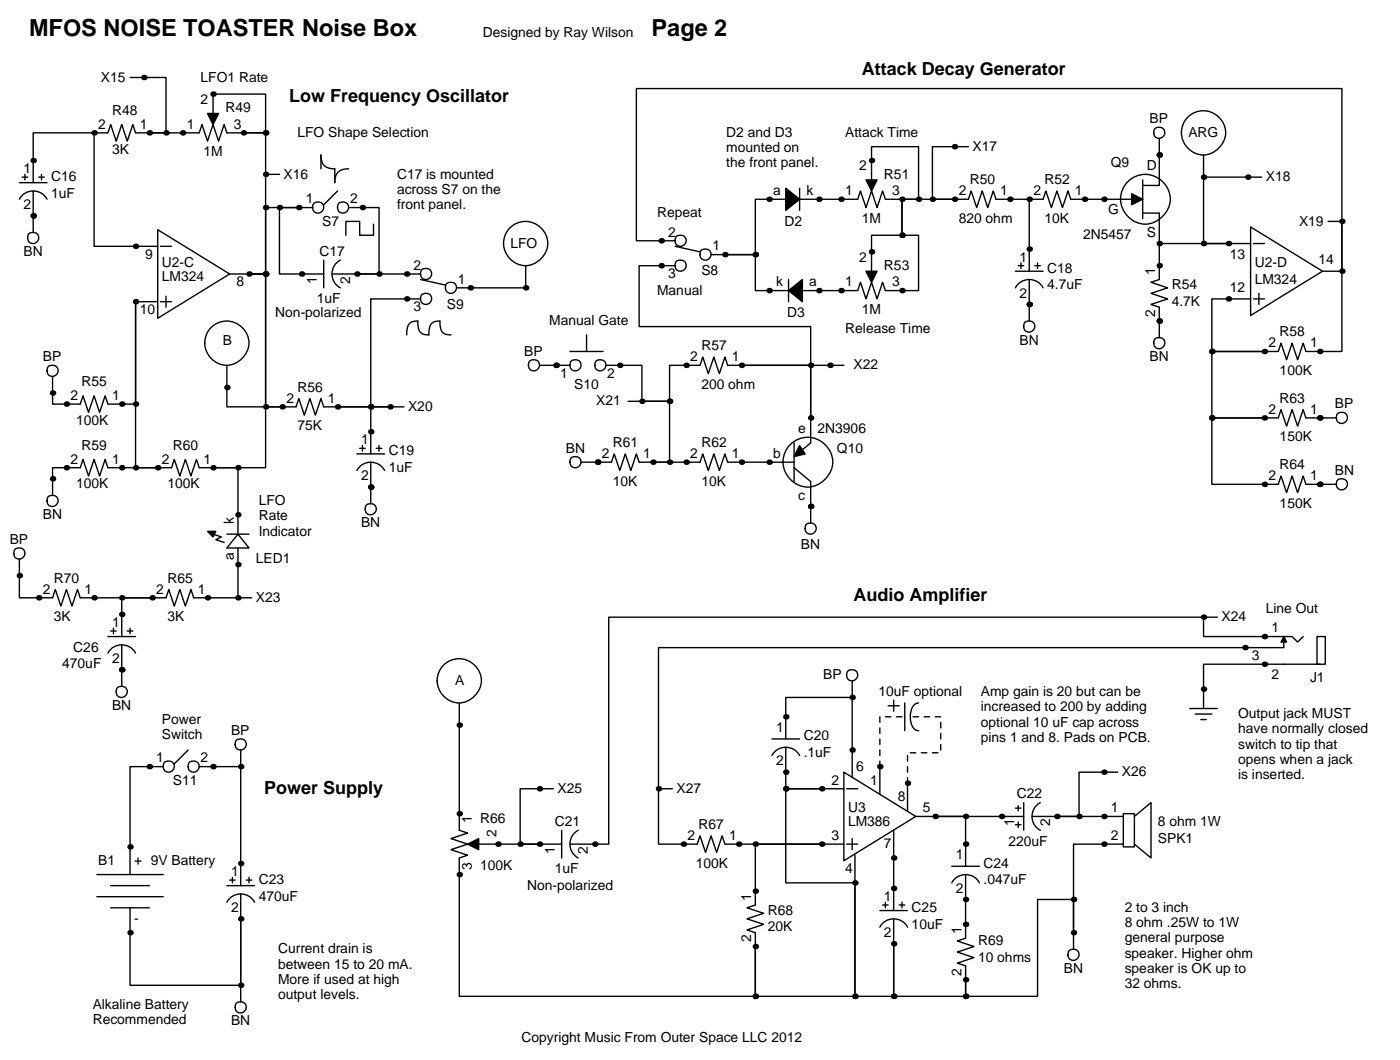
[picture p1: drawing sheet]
<svg xmlns="http://www.w3.org/2000/svg" width="257mm" height="195mm" viewBox="0 0 257 195" stroke-linecap="round" stroke-linejoin="round" font-family="sans-serif">
<g fill="none" stroke="#000" stroke-width=".25">
<path d="M23.9 14.2h6.6v10.2h-3.1M3.6 36.6a2.88 2.88 0 0 1 5 0M3.6 33.5h5M4.1 32.5h1M4.6 32v1M6.1 35.1v7.6M7.1 32.5h1M7.6 32v1M17.3 24.4h2.5l.5-1.5 1 3 1.1-3 1 3 1-3 .5 1.5h11.7l.5-1.5 1 3 1-3 1 3 1-3 .6 1.5h3M17.3 24.4v20.8h11.7M17.3 24.4h-11.2v9.1M39.1 20.8v-3.5h9.7v7.1h-4.1"/>
<path d="M44.7 24.4h4.1v7.6M48.8 32v18.3h-3.1M48.8 32h2.5M54.9 38.1h-6.1v12.2h-3.1M54.9 38.1h-3.6v12.2h8.1M54.9 38.1h2.5M58.9 31v-2.6a2.19 2.19 0 0 0 2.6 2.6v2.5a2.19 2.19 0 0 1 2.5-2.5M62 35.1l-2.6 2.5M64 38.1h5.6v12.2h-4.1M144.3 36.6h-5.6v10.1h-5.6M146.8 36.6h10.7l.5-1.5 1 3 1-3 1 3 1.1-3 .5 1.5h15.2l.5-1.5 1 3 1-3 1.1 3 1-3 .5 1.5h8.6l.5-1.5 1 3 1.1-3 1 3 1-3 .5 1.5h13.2M146.8 34.5v4.1"/>
<path d="M160 33v-6.1h8.7v9.7h-3.1M165.6 36.6v6.6h3.1v10.1h-6.1l-.5-1.5-1.1 3.1-1-3.1-1 3.1-1-3.1-.5 1.5h-10.2M165.6 36.6v6.6h-5.6v6.6M177.8 26.9h-6.6v9.7h4.1M189 36.6v13.2M206.8 33.6a4.6 4.6 0 0 1 7.4 .7 4.6 4.6 0 0 1-3.1 6.8 4.6 4.6 0 0 1-4.7-2.3 4.6 4.6 0 0 1 .4-5.2zM209.8 39.1h3.1v12.2l-1.6 .5 3.1 1-3.1 1 3.1 1.1-3.1 1 1.6 .5v5.6M209.8 33v7.1M212.9 25.4v8.6h-3.1M221 32.5v12.2h4.6M221 32.5h10.6M221 28.4v4.1"/>
<path d="M24.9 55.4v18.8h-5.1l-.5-1.6-1 3.1-1-3.1-1 3.1-1.1-3.1-.5 1.6h-5v-5.1M24.9 55.4v30.5h4.1M24.9 55.4h4.1M29 42.2l13.2 8.1-13.2 8.1zM29.5 45.2h2M29.5 55.4h2M30.5 54.4v2M42.2 50.3h3.5M45.7 50.3h3.1v24.4h3M45.7 50.3h3.1v35.6h-9.7M59.4 47.8v5M61 50.3h16.2"/>
<path d="M62.5 47.8a2.88 2.88 0 0 0 0 5M68.6 41.1v2.1h-2.6v-2.6h-2.5v2.6M77.2 54.9h-9.1v19.8h3.5M77.2 51.3l4.6 1M96.5 48.8v4h-12.7M124 44.2h-7.2v-27.9h129.6v33.5M124 48.8h-6.7v11.1h31.5v16.8M124 45.2l4.5 1M130.6 46.7h2.5M133.1 46.7h5.6v6.6h6.1M144.8 51.3v4.1M186.4 52.8a2.88 2.88 0 0 1 5.1 0"/>
<path d="M186.4 49.8h5.1M186.9 48.8h1.1M187.5 48.3v1M189 51.3v7.6M190 48.8h1M190.5 48.3v1M212.9 44.7h16.7M229.6 41.7l13.2 8.1-13.2 8.1zM229.6 54.9h-7.1v9.6h9.7M230.1 54.9h2.1M230.1 44.7h2.1M231.1 53.8v2.1"/>
<path d="M242.8 49.8h3.6M243.8 40.6h2.6v9.2M246.4 49.8v14.7h-6.6l-.5-1.5-1 3-1.1-3-1 3-1-3-.5 1.5h-2.5M41.7 67.1v7.6h10.1M51.8 74.7h2.6l.5-1.5 1 3 1-3 1 3 1-3 .5 1.5h14.8M62 74.7h6.1v8.6M74.7 61.5a2.31 2.31 0 0 1 .9-2.4l1.1-.2a2.31 2.31 0 0 0 1 2.4l1 .2a2.31 2.31 0 0 1 1-2.4l1.1-.2a2.31 2.31 0 0 0 .9 2.4l1.1 .2M99.1 67.1h5.5M104.6 64.5h6.1M107.7 61.5v3M111.3 67.1h6.6v6.6M115.3 73.7h2.6"/>
<path d="M117.9 73.7h5v11.1h-3M136.1 67.1h12.7v9.6M148.8 76.7v4.6l-3 2.5M154.9 67.1h-21.3l-.5-1.6-1 3.1-1-3.1-1.1 3.1-1-3.1-.5 1.6h-5.6v6.6h-5M232.2 76.7h2.5l.5-1.5 1 3 1-3 1.1 3 1-3 .5 1.5h5.6M232.2 64.5h-9.7v12.2h9.7M232.2 76.7h-9.7v12.2h12.2l.5-1.5 1 3 1-3 1.1 3 1-3 .5 1.5h5.6M39.1 98l1.5 .6-1 .5 1.5 .5M39.1 85.9h-2.5l-.5-1.6-1 3.1-1.1-3.1-1 3.1-1-3.1-.5 1.6h-11.7l-.5-1.6-1 3.1-1-3.1-1 3.1-1.1-3.1-.5 1.6h-5v5M39.1 85.9h4.6v12.1M41.7 98h4M43.7 98l2 2.6h-4z"/>
<path d="M65.5 86.4a2.88 2.88 0 0 1 5.1 0M65.5 83.3h5.1M66 82.3h1.1M66.5 81.8v1M68.1 84.8v7.7M69.1 82.3h1M69.6 81.8v1M106.7 84.8h5.6l.5-1.5 1 3.1 1-3.1 1 3.1 1-3.1 .5 1.5h11.2l.5-1.5 1 3.1 1.1-3.1 1 3.1 1-3.1 .5 1.5h12.2M144.8 81.9a4.6 4.6 0 0 1 7.5 .7 4.6 4.6 0 0 1-3.2 6.7 4.6 4.6 0 0 1-4.7-2.2 4.6 4.6 0 0 1 .4-5.2zM145.8 85.9l3 2.5v7.6M145.8 81.3v7.1M3.6 102.6v7.1h6.1l.5-1.5 1 3.1 1-3.1 1 3.1 1-3.1 .5 1.5h15.8l.5-1.5 1 3.1 1-3.1 1 3.1 1.1-3.1 .5 1.5h10.6"/>
<path d="M19.8 119.9a2.88 2.88 0 0 1 5.1 0M19.8 116.8h5.1M20.3 115.8h1M20.8 115.3v1M22.4 118.4v7.6M23.4 115.8h1M23.9 115.3v1M27.9 109.7h-5.5v7.1M43.7 100.6v9.1M221 113.3v3.5h14.7M221 113.3h-109.2v41.6h-7.2M221 113.3h2.5"/>
<path d="M235.7 116.8v2.1h-114.8v25.9M235.7 116.8h1.5l1.1 1.1 1-1.1M241.8 116.8h1.5v5.1h-1.5zM34.5 137.7l-2.5 2.5M44.2 137.7v24.9M84.3 129v23.4l1.6 .5-3.1 1 3.1 1-3.1 1.1 3.1 1-1.6 .5v25.4h54.4v-9.2M141.7 138.7a2.88 2.88 0 0 1 5.1 0M141.7 135.6h5.1M144.3 137.2v7.6h6.6M156.5 128h-12.2v7.6M156.5 125v17.7M163.1 129.5h2"/>
<path d="M164.1 128.5v2.1M166.1 129v5.1M168.7 129a1.78 1.78 0 0 0-1.5 1.8 3.4 3.4 0 0 0 .9 3.2l.6 .1M218.4 130h5.1M219.5 131.1h3M220.5 132.1h1M242.3 121.9h-21.3v8.1M30 140.7h-6.1v19.8M36.6 140.7h7.6M87.9 154.9h15.2M101.6 144.8h-6.1v10.1h3.6M103.1 152.4v5.1"/>
<path d="M106.2 152.4a2.88 2.88 0 0 0 0 5.1M120.9 144.8v10.1h7.1l.5-1.5 1 3.1 1.1-3.1 1 3.1 1-3.1 .5 1.5h21.8M120.9 144.8h2.5M150.9 144.8h-6.6v17.3h12.7M150.9 154.9h-12.2v11.2l-1.5 .5 3 1-3 1.1 3 1-3 1 1.5 .5v2.5M150.9 144.8h4M154.9 141.7l13.2 8.2-13.2 8.1zM155.4 154.9h2.1M155.4 144.8h2.1M156.5 153.9v2.1M157 157v5.1M161.5 140.7v5.1"/>
<path d="M164.1 152.4v14.7M166.6 143.8v5M168.1 149.9h19.9M171.7 149.9h5.6v9.1M174.8 159h5M186.4 151.4h1.1M186.4 148.3h1.1M186.9 147.8v1M186.9 150.9v1M188 147.3v5.1M189.5 149.9h16.7M191 147.3a2.88 2.88 0 0 0 0 5.1"/>
<path d="M205.2 141.7h-7.1v8.2h-4M206.2 149.4h2.1v6h-2.1zM206.2 154.9h-9.1v16.3M208.3 149.9l3-2.6v10.2l-3-2.6M17.8 160.5h12.2M17.8 164.6h12.2M20.3 162.6h7.1M20.3 166.6h7.1M23.9 166.6v14.2h20.3v-12.1M41.7 165.6a2.88 2.88 0 0 1 5 0M41.7 162.6h5M42.2 161.5h1"/>
<path d="M42.7 161v1.1M44.2 164.1v19.8M45.2 161.5h1M45.7 161v1.1M157 162.1v20.8h-18.3v-9.2M157 162.1v20.8h7.1v-9.7M161.5 170.2a2.88 2.88 0 0 1 5.1 0M161.5 167.1h5.1M162.1 166.1h1M162.6 165.6v1M164.1 173.2v9.7h13.2v-3.1M164.1 168.7v4.5"/>
<path d="M165.1 166.1h1M165.6 165.6v1M174.8 162.1a2.88 2.88 0 0 1 5 0M177.3 160.5v11.7l-1.5 .5 3 1-3 1.1 3 1-3 1 1.5 .5v2.5M197.1 171.2v-6.1h-6.6v17.8h-13.2v-3.1M197.1 171.2v3"/>
<circle cx="58.4" cy="38.1" r="1.02"/>
<circle cx="63" cy="38.1" r="1.02"/>
<circle cx="212.9" cy="24.4" r="1.02"/>
<circle cx="220.9" cy="24.4" r="4"/>
<circle cx="6.1" cy="43.7" r="1.02"/>
<circle cx="78.2" cy="54.8" r="1.02"/>
<circle cx="78.2" cy="50.3" r="1.02"/>
<circle cx="82.8" cy="52.8" r="1.02"/>
<circle cx="96.5" cy="44.7" r="4"/>
<circle cx="125" cy="48.7" r="1.02"/>
<circle cx="125" cy="44.2" r="1.02"/>
<circle cx="129.5" cy="46.7" r="1.02"/>
<circle cx="189" cy="59.9" r="1.02"/>
<circle cx="9.7" cy="68" r="1.02"/>
<circle cx="41.6" cy="63" r="4"/>
<circle cx="98.1" cy="67" r="1.02"/>
<circle cx="105.7" cy="67" r="1.02"/>
<circle cx="110.2" cy="67" r="1.02"/>
<circle cx="212.9" cy="63" r="1.02"/>
<circle cx="246.4" cy="76.7" r="1.02"/>
<circle cx="9.7" cy="91.9" r="1.02"/>
<circle cx="68.1" cy="93.4" r="1.02"/>
<circle cx="105.7" cy="84.8" r="1.02"/>
<circle cx="148.9" cy="97" r="1.02"/>
<circle cx="246.4" cy="88.9" r="1.02"/>
<circle cx="3.6" cy="101.6" r="1.02"/>
<circle cx="22.4" cy="127" r="1.02"/>
<circle cx="44.2" cy="136.6" r="1.02"/>
<circle cx="84.3" cy="125" r="4"/>
<circle cx="156.5" cy="123.9" r="1.02"/>
<circle cx="31" cy="140.7" r="1.02"/>
<circle cx="35.6" cy="140.7" r="1.02"/>
<circle cx="197.1" cy="175.2" r="1.02"/>
<circle cx="44.2" cy="184.9" r="1.02"/>
</g>
<g fill="#000">
<circle cx="26.4" cy="14.2" r=".51"/>
<circle cx="39.1" cy="17.3" r=".51"/>
<circle cx="6.1" cy="29.5" r=".51"/>
<circle cx="6.1" cy="39.6" r=".51"/>
<circle cx="17.3" cy="24.4" r=".51"/>
<circle cx="27.4" cy="24.4" r=".51"/>
<circle cx="30.5" cy="24.4" r=".51"/>
<circle cx="33.5" cy="24.4" r=".51"/>
<circle cx="44.7" cy="24.4" r=".51"/>
<circle cx="48.8" cy="38.1" r=".51"/>
<circle cx="48.8" cy="24.4" r=".51"/>
<circle cx="48.8" cy="32" r=".51"/>
<circle cx="51.3" cy="38.1" r=".51"/>
<circle cx="54.9" cy="38.1" r=".51"/>
<circle cx="66.5" cy="38.1" r=".51"/>
<circle cx="141.2" cy="36.6" r=".51"/>
<circle cx="150.4" cy="36.6" r=".51"/>
<circle cx="154.4" cy="36.6" r=".51"/>
<circle cx="160" cy="29.5" r=".51"/>
<circle cx="165.6" cy="36.6" r=".51"/>
<circle cx="168.7" cy="36.6" r=".51"/>
<circle cx="171.2" cy="36.6" r=".51"/>
<circle cx="175.3" cy="36.6" r=".51"/>
<circle cx="175.3" cy="26.9" r=".51"/>
<circle cx="185.4" cy="36.6" r=".51"/>
<circle cx="189" cy="36.6" r=".51"/>
<circle cx="199.1" cy="36.6" r=".51"/>
<circle cx="202.7" cy="36.6" r=".51"/>
<circle cx="212.9" cy="28.4" r=".51"/>
<circle cx="221" cy="32.5" r=".51"/>
<circle cx="229.1" cy="32.5" r=".51"/>
<circle cx="24.9" cy="45.2" r=".51"/>
<circle cx="24.9" cy="55.4" r=".51"/>
<circle cx="45.7" cy="50.3" r=".51"/>
<circle cx="48.8" cy="50.3" r=".51"/>
<circle cx="55.4" cy="50.3" r=".51"/>
<circle cx="65.5" cy="50.3" r=".51"/>
<circle cx="69.6" cy="50.3" r=".51"/>
<circle cx="74.7" cy="50.3" r=".51"/>
<circle cx="74.7" cy="54.9" r=".51"/>
<circle cx="86.4" cy="52.8" r=".51"/>
<circle cx="96.5" cy="52.8" r=".51"/>
<circle cx="121.4" cy="44.2" r=".51"/>
<circle cx="121.4" cy="48.8" r=".51"/>
<circle cx="133.1" cy="46.7" r=".51"/>
<circle cx="138.7" cy="46.7" r=".51"/>
<circle cx="141.2" cy="53.3" r=".51"/>
<circle cx="150.4" cy="53.3" r=".51"/>
<circle cx="154.4" cy="53.3" r=".51"/>
<circle cx="160" cy="46.2" r=".51"/>
<circle cx="165.6" cy="53.3" r=".51"/>
<circle cx="165.6" cy="43.2" r=".51"/>
<circle cx="189" cy="55.9" r=".51"/>
<circle cx="189" cy="45.7" r=".51"/>
<circle cx="212.9" cy="44.7" r=".51"/>
<circle cx="212.9" cy="48.8" r=".51"/>
<circle cx="212.9" cy="58.9" r=".51"/>
<circle cx="221" cy="44.7" r=".51"/>
<circle cx="225.6" cy="54.9" r=".51"/>
<circle cx="225.6" cy="44.7" r=".51"/>
<circle cx="246.4" cy="49.8" r=".51"/>
<circle cx="246.4" cy="40.6" r=".51"/>
<circle cx="9.7" cy="72.1" r=".51"/>
<circle cx="12.2" cy="74.2" r=".51"/>
<circle cx="22.4" cy="74.2" r=".51"/>
<circle cx="24.9" cy="74.2" r=".51"/>
<circle cx="41.7" cy="71.1" r=".51"/>
<circle cx="48.8" cy="74.7" r=".51"/>
<circle cx="51.8" cy="74.7" r=".51"/>
<circle cx="62" cy="74.7" r=".51"/>
<circle cx="68.1" cy="79.2" r=".51"/>
<circle cx="68.1" cy="74.7" r=".51"/>
<circle cx="71.6" cy="74.7" r=".51"/>
<circle cx="102.1" cy="67.1" r=".51"/>
<circle cx="113.8" cy="67.1" r=".51"/>
<circle cx="117.9" cy="73.7" r=".51"/>
<circle cx="122.9" cy="73.7" r=".51"/>
<circle cx="126" cy="67.1" r=".51"/>
<circle cx="136.1" cy="67.1" r=".51"/>
<circle cx="148.8" cy="76.7" r=".51"/>
<circle cx="148.8" cy="67.1" r=".51"/>
<circle cx="152.4" cy="67.1" r=".51"/>
<circle cx="222.5" cy="64.5" r=".51"/>
<circle cx="222.5" cy="76.7" r=".51"/>
<circle cx="232.2" cy="64.5" r=".51"/>
<circle cx="232.2" cy="76.7" r=".51"/>
<circle cx="242.3" cy="64.5" r=".51"/>
<circle cx="242.3" cy="76.7" r=".51"/>
<circle cx="9.7" cy="87.9" r=".51"/>
<circle cx="12.2" cy="85.9" r=".51"/>
<circle cx="22.4" cy="85.9" r=".51"/>
<circle cx="24.9" cy="85.9" r=".51"/>
<circle cx="29" cy="85.9" r=".51"/>
<circle cx="39.1" cy="85.9" r=".51"/>
<circle cx="43.7" cy="85.9" r=".51"/>
<circle cx="43.7" cy="94.5" r=".51"/>
<circle cx="68.1" cy="89.4" r=".51"/>
<circle cx="109.7" cy="84.8" r=".51"/>
<circle cx="119.9" cy="84.8" r=".51"/>
<circle cx="122.9" cy="84.8" r=".51"/>
<circle cx="126" cy="84.8" r=".51"/>
<circle cx="136.1" cy="84.8" r=".51"/>
<circle cx="141.2" cy="84.8" r=".51"/>
<circle cx="148.8" cy="93" r=".51"/>
<circle cx="232.2" cy="88.9" r=".51"/>
<circle cx="242.3" cy="88.9" r=".51"/>
<circle cx="3.6" cy="105.7" r=".51"/>
<circle cx="7.1" cy="109.7" r=".51"/>
<circle cx="17.3" cy="109.7" r=".51"/>
<circle cx="22.4" cy="109.7" r=".51"/>
<circle cx="22.4" cy="112.8" r=".51"/>
<circle cx="27.9" cy="109.7" r=".51"/>
<circle cx="38.1" cy="109.7" r=".51"/>
<circle cx="43.7" cy="103.6" r=".51"/>
<circle cx="43.7" cy="109.7" r=".51"/>
<circle cx="221" cy="113.3" r=".51"/>
<circle cx="228.6" cy="118.9" r=".51"/>
<circle cx="232.2" cy="116.8" r=".51"/>
<circle cx="22.4" cy="122.9" r=".51"/>
<circle cx="84.3" cy="133.1" r=".51"/>
<circle cx="144.3" cy="131.6" r=".51"/>
<circle cx="156.5" cy="128" r=".51"/>
<circle cx="156.5" cy="137.7" r=".51"/>
<circle cx="221" cy="126.5" r=".51"/>
<circle cx="232.2" cy="121.9" r=".51"/>
<circle cx="23.9" cy="155.4" r=".51"/>
<circle cx="27.4" cy="140.7" r=".51"/>
<circle cx="39.1" cy="140.7" r=".51"/>
<circle cx="44.2" cy="140.7" r=".51"/>
<circle cx="44.2" cy="158.5" r=".51"/>
<circle cx="84.3" cy="149.4" r=".51"/>
<circle cx="91.4" cy="154.9" r=".51"/>
<circle cx="95.5" cy="154.9" r=".51"/>
<circle cx="99.1" cy="144.8" r=".51"/>
<circle cx="99.1" cy="154.9" r=".51"/>
<circle cx="109.2" cy="154.9" r=".51"/>
<circle cx="120.9" cy="144.8" r=".51"/>
<circle cx="125.5" cy="154.9" r=".51"/>
<circle cx="135.6" cy="154.9" r=".51"/>
<circle cx="138.7" cy="154.9" r=".51"/>
<circle cx="144.3" cy="141.7" r=".51"/>
<circle cx="144.3" cy="144.8" r=".51"/>
<circle cx="150.9" cy="154.9" r=".51"/>
<circle cx="150.9" cy="144.8" r=".51"/>
<circle cx="161.5" cy="140.7" r=".51"/>
<circle cx="164.1" cy="157.5" r=".51"/>
<circle cx="166.6" cy="143.8" r=".51"/>
<circle cx="171.7" cy="149.9" r=".51"/>
<circle cx="177.3" cy="149.9" r=".51"/>
<circle cx="177.3" cy="154.9" r=".51"/>
<circle cx="183.9" cy="149.9" r=".51"/>
<circle cx="194.1" cy="149.9" r=".51"/>
<circle cx="198.1" cy="149.9" r=".51"/>
<circle cx="202.7" cy="141.7" r=".51"/>
<circle cx="202.7" cy="149.9" r=".51"/>
<circle cx="202.7" cy="154.9" r=".51"/>
<circle cx="23.9" cy="171.2" r=".51"/>
<circle cx="44.2" cy="168.7" r=".51"/>
<circle cx="84.3" cy="160.5" r=".51"/>
<circle cx="138.7" cy="163.6" r=".51"/>
<circle cx="138.7" cy="173.7" r=".51"/>
<circle cx="157" cy="162.1" r=".51"/>
<circle cx="164.1" cy="173.2" r=".51"/>
<circle cx="164.1" cy="163.1" r=".51"/>
<circle cx="177.3" cy="179.8" r=".51"/>
<circle cx="177.3" cy="169.7" r=".51"/>
<circle cx="177.3" cy="165.1" r=".51"/>
<circle cx="197.1" cy="165.1" r=".51"/>
<circle cx="197.1" cy="171.2" r=".51"/>
<circle cx="44.2" cy="180.8" r=".51"/>
<circle cx="138.7" cy="182.9" r=".51"/>
<circle cx="157" cy="182.9" r=".51"/>
<circle cx="164.1" cy="182.9" r=".51"/>
<circle cx="177.3" cy="182.9" r=".51"/>
</g>
<path d="M38.1 20.8h2l-1 2.1zM144.3 34.5l2.5 2.1-2.5 2zM159 33h2l-1 2.1zM207.8 35.6l2 1-2 1zM144.8 53.3l2.5-2v4.1zM159 49.8h2l-1 2zM38.1 97.5h1.5l-.5 1.1zM146.8 81.8l1 1.5-2 .5zM235.7 116.8l.5 1.1h-1zM85.9 154.9l2-1v2.1z" fill="#000" stroke="#000" stroke-width=".25"/>
<path d="M161.5 140.7v-9.1h4.6M166.6 143.8v-5.6h6.1v-6.6h-5.6" fill="none" stroke="#000" stroke-width=".25" stroke-dasharray="1"/>
<g font-size="4.3">
<text x="5.3" y="6.6">MFOS NOISE TOASTER Noise Box</text>
<text x="119.6" y="6.6">Page 2</text>
</g>
<g font-size="3.3">
<text x="158.2" y="13.7">Attack Decay Generator</text>
<text x="53.1" y="18.8">Low Frequency Oscillator</text>
<text x="156.7" y="110.2">Audio Amplifier</text>
<text x="48.5" y="145.8">Power Supply</text>
</g>
<g font-size="2.5">
<text x="88.6" y="6.9">Designed by Ray Wilson</text>
<text x="18.5" y="15">X15</text>
<text x="36.8" y="15">LFO1 Rate</text>
<text x="18" y="23.6">2</text>
<text x="20.6" y="21.1">R48</text>
<text x="25.7" y="23.6">1</text>
<text x="34.3" y="23.6">1</text>
<text x="36.8" y="19.1">2</text>
<text x="41.4" y="20.6">R49</text>
<text x="42.9" y="23.6">3</text>
<text x="211.1" y="22.6">BP</text>
<text x="20.6" y="28.2">3K</text>
<text x="37.3" y="28.7">1M</text>
<text x="54.6" y="25.1">LFO Shape Selection</text>
<text x="133.3" y="25.1">D2 and D3</text>
<text x="133.3" y="27.9">mounted on</text>
<text x="155.2" y="25.1">Attack Time</text>
<text x="178.6" y="27.7">X17</text>
<text x="218.2" y="25.1">ARG</text>
<text x="4.3" y="31.7">1</text>
<text x="9.4" y="33.3">C16</text>
<text x="52.1" y="32.8">X16</text>
<text x="72.9" y="32.8">C17 is mounted</text>
<text x="72.9" y="35.6">across S7 on the</text>
<text x="133.3" y="30.7">the front panel.</text>
<text x="142" y="35.8">a</text>
<text x="148.1" y="35.8">k</text>
<text x="155.2" y="35.8">1</text>
<text x="157.7" y="31.2">2</text>
<text x="162.3" y="32.8">R51</text>
<text x="163.8" y="35.8">3</text>
<text x="176" y="35.8">2</text>
<text x="178.1" y="33.8">R50</text>
<text x="183.6" y="35.8">1</text>
<text x="189.7" y="35.8">2</text>
<text x="191.8" y="33.8">R52</text>
<text x="197.4" y="35.8">1</text>
<text x="204" y="30.7">Q9</text>
<text x="210.6" y="31.2">D</text>
<text x="232.4" y="33.3">X18</text>
<text x="4.3" y="38.4">2</text>
<text x="9.4" y="36.3">1uF</text>
<text x="56.1" y="37.3">1</text>
<text x="59.2" y="41.4">S7</text>
<text x="64.3" y="37.3">2</text>
<text x="72.9" y="38.4">front panel.</text>
<text x="120.6" y="39.9">Repeat</text>
<text x="144" y="41.4">D2</text>
<text x="158.2" y="40.9">1M</text>
<text x="176" y="40.9">820 ohm</text>
<text x="191.8" y="40.9">10K</text>
<text x="203.5" y="39.4">G</text>
<text x="238.5" y="41.4">X19</text>
<text x="4.3" y="47">BN</text>
<text x="26.7" y="47.5">9</text>
<text x="58.7" y="47">C17</text>
<text x="93.7" y="45.5">LFO</text>
<text x="122.7" y="43.4">2</text>
<text x="130.8" y="46">1</text>
<text x="198.9" y="43.9">2N5457</text>
<text x="210.6" y="43.4">S</text>
<text x="225.8" y="47.5">13</text>
<text x="29.7" y="49">U2-C</text>
<text x="29.7" y="51.6">LM324</text>
<text x="43.4" y="52.6">8</text>
<text x="58.2" y="52.1" transform="rotate(-90 58.2 52.1)">1</text>
<text x="64.3" y="52.1" transform="rotate(-90 64.3 52.1)">2</text>
<text x="75.9" y="49.5">2</text>
<text x="84.1" y="52.1">1</text>
<text x="122.7" y="51.1">3</text>
<text x="128.8" y="50.5">S8</text>
<text x="142.5" y="52.6">k</text>
<text x="148.6" y="52.6">a</text>
<text x="155.2" y="52.6">1</text>
<text x="157.7" y="48">2</text>
<text x="162.3" y="49.5">R53</text>
<text x="163.8" y="52.6">3</text>
<text x="187.2" y="48">1</text>
<text x="192.3" y="50">C18</text>
<text x="192.3" y="53.1">4.7uF</text>
<text x="212.1" y="50.5" transform="rotate(-90 212.1 50.5)">1</text>
<text x="215.1" y="53.1">R54</text>
<text x="225.8" y="53.6">12</text>
<text x="230.4" y="49">U2-D</text>
<text x="230.4" y="52.1">LM324</text>
<text x="242.1" y="48.5">14</text>
<text x="25.7" y="57.7">10</text>
<text x="50.5" y="58.2">Non-polarized</text>
<text x="58.2" y="55.6">1uF</text>
<text x="75.9" y="57.1">3</text>
<text x="82" y="56.6">S9</text>
<text x="100.8" y="59.7">Manual Gate</text>
<text x="120.6" y="54.1">Manual</text>
<text x="144.5" y="58.2">D3</text>
<text x="158.2" y="57.7">1M</text>
<text x="187.2" y="54.6">2</text>
<text x="212.1" y="58.2" transform="rotate(-90 212.1 58.2)">2</text>
<text x="215.1" y="56.1">4.7K</text>
<text x="40.9" y="63.2">B</text>
<text x="96.3" y="65.3">BP</text>
<text x="128.8" y="64.3">R57</text>
<text x="155.2" y="61.2">Release Time</text>
<text x="187.2" y="63.2">BN</text>
<text x="232.9" y="63.8">2</text>
<text x="234.9" y="61.7">R58</text>
<text x="240.5" y="63.8">1</text>
<text x="7.9" y="66.3">BP</text>
<text x="15" y="70.9">R55</text>
<text x="54.6" y="71.9">R56</text>
<text x="102.9" y="69.3">1</text>
<text x="105.4" y="71.4">S10</text>
<text x="111.5" y="69.3">2</text>
<text x="126.7" y="66.3">2</text>
<text x="128.8" y="71.4">200 ohm</text>
<text x="134.4" y="66.3">1</text>
<text x="156.7" y="67.8">X22</text>
<text x="211.1" y="66.3">BN</text>
<text x="234.9" y="68.8">100K</text>
<text x="13" y="73.4">2</text>
<text x="14" y="78">100K</text>
<text x="20.6" y="73.4">1</text>
<text x="52.6" y="73.9">2</text>
<text x="60.2" y="73.9">1</text>
<text x="74.9" y="75.4">X20</text>
<text x="109.5" y="74.4">X21</text>
<text x="232.9" y="75.9">2</text>
<text x="234.9" y="73.9">R63</text>
<text x="240.5" y="75.9">1</text>
<text x="245.1" y="74.9">BP</text>
<text x="15" y="82.6">R59</text>
<text x="31.7" y="82.6">R60</text>
<text x="54.6" y="79">75K</text>
<text x="66.3" y="81.5">1</text>
<text x="71.4" y="83.6">C19</text>
<text x="103.9" y="83.1">BN</text>
<text x="112.5" y="82">R61</text>
<text x="128.8" y="82">R62</text>
<text x="146.6" y="79.5">e</text>
<text x="150.1" y="79.5">2N3906</text>
<text x="153.7" y="83.1">Q10</text>
<text x="234.9" y="81">150K</text>
<text x="13" y="85.1">2</text>
<text x="14" y="89.7">100K</text>
<text x="20.6" y="85.1">1</text>
<text x="29.7" y="85.1">2</text>
<text x="30.7" y="89.7">100K</text>
<text x="37.3" y="85.1">1</text>
<text x="66.3" y="88.1">2</text>
<text x="71.4" y="86.6">1uF</text>
<text x="110.5" y="84.1">2</text>
<text x="112.5" y="89.2">10K</text>
<text x="118.1" y="84.1">1</text>
<text x="126.7" y="84.1">2</text>
<text x="128.8" y="89.2">10K</text>
<text x="134.4" y="84.1">1</text>
<text x="142" y="84.1">b</text>
<text x="232.9" y="88.1">2</text>
<text x="234.9" y="86.1">R64</text>
<text x="240.5" y="88.1">1</text>
<text x="245.1" y="87.1">BN</text>
<text x="7.9" y="95.2">BN</text>
<text x="47.5" y="92.7">LFO</text>
<text x="47.5" y="95.5">Rate</text>
<text x="146.6" y="91.7">c</text>
<text x="234.9" y="93.2">150K</text>
<text x="1.8" y="99.8">BP</text>
<text x="42.9" y="96.3" transform="rotate(-90 42.9 96.3)">k</text>
<text x="47.5" y="98.3">Indicator</text>
<text x="66.3" y="96.8">BN</text>
<text x="147.1" y="100.8">BN</text>
<text x="9.9" y="106.9">R70</text>
<text x="30.7" y="106.9">R65</text>
<text x="42.9" y="102.9" transform="rotate(-90 42.9 102.9)">a</text>
<text x="47" y="103.4">LED1</text>
<text x="7.9" y="109">2</text>
<text x="15.5" y="109">1</text>
<text x="28.7" y="109">2</text>
<text x="36.3" y="109">1</text>
<text x="47" y="110.5">X23</text>
<text x="232.4" y="112.5">Line Out</text>
<text x="9.9" y="114">3K</text>
<text x="13.5" y="119.6">C26</text>
<text x="20.6" y="115.1">1</text>
<text x="30.7" y="114">3K</text>
<text x="224.3" y="114">X24</text>
<text x="233.4" y="116.1">1</text>
<text x="11.4" y="122.7">470uF</text>
<text x="20.6" y="121.7">2</text>
<text x="83.6" y="125.7">A</text>
<text x="151.1" y="124.7">BP</text>
<text x="229.9" y="121.2">3</text>
<text x="233.4" y="124.7">2</text>
<text x="240.5" y="125.2">J1</text>
<text x="20.6" y="130.3">BN</text>
<text x="161.3" y="127.8">10uF optional</text>
<text x="180.1" y="127.8">Amp gain is 20 but can be</text>
<text x="180.1" y="130.6">increased to 200 by adding</text>
<text x="227.3" y="131.8">Output jack MUST</text>
<text x="29.7" y="132.8">Power</text>
<text x="29.7" y="135.6">Switch</text>
<text x="42.4" y="134.9">BP</text>
<text x="142.5" y="134.4">1</text>
<text x="147.6" y="135.9">C20</text>
<text x="180.1" y="133.3">optional 10 uF cap across</text>
<text x="180.1" y="136.1">pins 1 and 8. Pads on PCB.</text>
<text x="227.3" y="134.6">have normally closed</text>
<text x="227.3" y="137.4">switch to tip that</text>
<text x="28.7" y="140">1</text>
<text x="36.8" y="140">2</text>
<text x="142.5" y="140.5">2</text>
<text x="147.6" y="138.9">.1uF</text>
<text x="157.2" y="141.5">6</text>
<text x="206" y="142.5">X26</text>
<text x="227.3" y="140.2">opens when a jack</text>
<text x="227.3" y="143">is inserted.</text>
<text x="31.7" y="144">S11</text>
<text x="102.4" y="145.5">X25</text>
<text x="124.2" y="145.5">X27</text>
<text x="152.7" y="144">2</text>
<text x="155.7" y="149.1">U3</text>
<text x="159.8" y="144">1</text>
<text x="164.8" y="147.1">8</text>
<text x="169.4" y="149.1">5</text>
<text x="186.7" y="146.6">C22</text>
<text x="204" y="149.1">1</text>
<text x="86.6" y="151.1" transform="rotate(-90 86.6 151.1)">1</text>
<text x="88.1" y="151.1">R66</text>
<text x="91.2" y="153.7" transform="rotate(-90 91.2 153.7)">2</text>
<text x="101.9" y="151.6">C21</text>
<text x="126.2" y="154.2">2</text>
<text x="128.3" y="152.1">R67</text>
<text x="133.9" y="154.2">1</text>
<text x="152.7" y="154.2">3</text>
<text x="155.7" y="151.6">LM386</text>
<text x="162.3" y="155.7">7</text>
<text x="185.2" y="155.2">220uF</text>
<text x="186.2" y="151.6" transform="rotate(-90 186.2 151.6)">1</text>
<text x="192.8" y="151.6" transform="rotate(-90 192.8 151.6)">2</text>
<text x="204" y="154.2">2</text>
<text x="212.6" y="154.7">SPK1</text>
<text x="212.6" y="151.6">8 ohm 1W</text>
<text x="18" y="158.8">B1</text>
<text x="24.6" y="158.8">+ 9V Battery</text>
<text x="42.4" y="160.8">1</text>
<text x="86.6" y="159.8" transform="rotate(-90 86.6 159.8)">3</text>
<text x="88.1" y="159.8">100K</text>
<text x="101.9" y="156.7" transform="rotate(-90 101.9 156.7)">1</text>
<text x="101.9" y="160.3">1uF</text>
<text x="107.9" y="156.7" transform="rotate(-90 107.9 156.7)">2</text>
<text x="127.8" y="159.3">100K</text>
<text x="155.2" y="160.3">4</text>
<text x="175.5" y="157.7">1</text>
<text x="180.6" y="159.3">C24</text>
<text x="42.4" y="167.4">2</text>
<text x="47.5" y="162.3">C23</text>
<text x="47.5" y="165.4">470uF</text>
<text x="96.8" y="163.3">Non-polarized</text>
<text x="137.9" y="165.4" transform="rotate(-90 137.9 165.4)">1</text>
<text x="141" y="167.9">R68</text>
<text x="162.3" y="165.4">1</text>
<text x="167.4" y="167.4">C25</text>
<text x="175.5" y="163.8">2</text>
<text x="180.6" y="162.3">.047uF</text>
<text x="206.5" y="167.4">2 to 3 inch</text>
<text x="24.6" y="169.4">-</text>
<text x="137.9" y="173" transform="rotate(-90 137.9 173)">2</text>
<text x="141" y="170.9">20K</text>
<text x="162.3" y="172">2</text>
<text x="167.4" y="170.4">10uF</text>
<text x="176.5" y="171.5" transform="rotate(-90 176.5 171.5)">1</text>
<text x="179.6" y="173.5">R69</text>
<text x="206.5" y="170.2">8 ohm .25W to 1W</text>
<text x="206.5" y="173">general purpose</text>
<text x="51.1" y="175">Current drain is</text>
<text x="51.1" y="177.8">between 15 to 20 mA.</text>
<text x="176.5" y="179.1" transform="rotate(-90 176.5 179.1)">2</text>
<text x="179.6" y="176.5">10 ohms</text>
<text x="195.3" y="178.6">BN</text>
<text x="206.5" y="175.8">speaker. Higher ohm</text>
<text x="206.5" y="178.6">speaker is OK up to</text>
<text x="17" y="185.2">Alkaline Battery</text>
<text x="51.1" y="180.6">More if used at high</text>
<text x="51.1" y="183.4">output levels.</text>
<text x="206.5" y="181.4">32 ohms.</text>
<text x="17" y="188">Recommended</text>
<text x="42.4" y="188.2">BN</text>
<text x="95.8" y="191.3">Copyright Music From Outer Space LLC 2012</text>
</g>
</svg>
